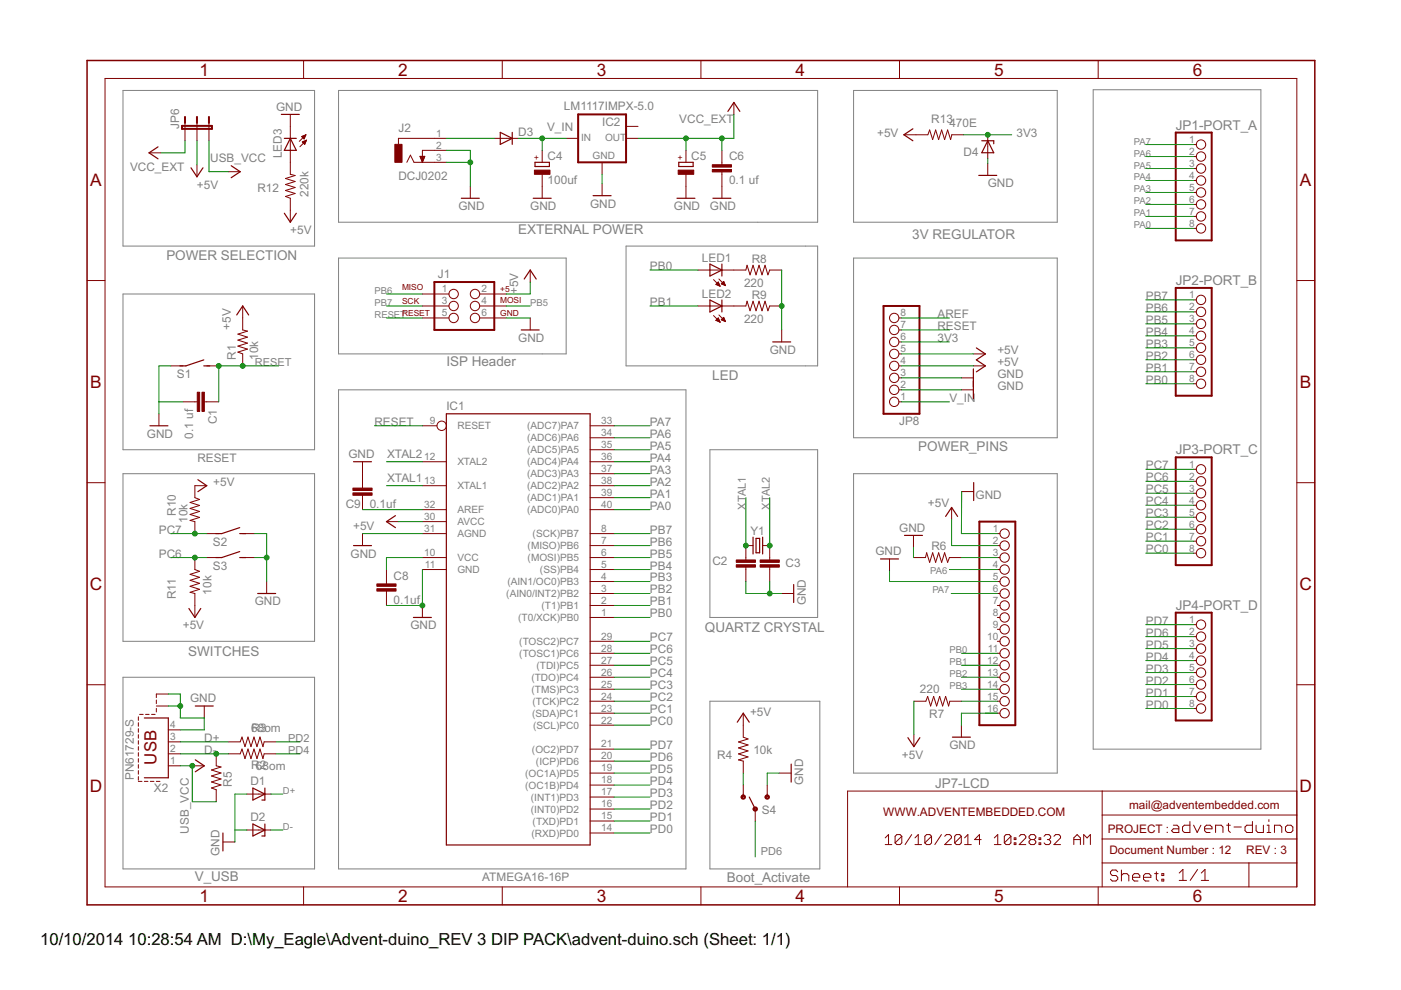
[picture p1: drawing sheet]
<svg xmlns="http://www.w3.org/2000/svg" width="297mm" height="210mm" viewBox="0 0 297 210" stroke-linecap="round" stroke-linejoin="round" font-family="sans-serif">
<g fill="none" stroke="#808080" stroke-width=".21">
<path d="M26.1 19.2h40.6v33h-40.6zM71.8 19.2h101.6v27.9h-101.6zM181 19.2h43.2v27.9h-43.2zM231.8 19h35.5v139.8h-35.5zM71.8 54.7h48.2v20.3h-48.2zM132.7 52.2h40.7v25.4h-40.7zM181 54.7h43.2v38.1h-43.2zM26.1 62.3h40.6v33.1h-40.6zM71.8 82.7h73.6v101.5h-73.6zM150.5 95.4h22.9v35.5h-22.9zM26.1 100.4h40.6v35.6h-40.6zM181 100.4h43.2v63.5h-43.2z"/>
<path d="M26.1 143.6h40.6v40.6h-40.6zM150.5 148.7h23.3v35.5h-23.3z"/>
</g>
<g fill="none" stroke="#800000" stroke-width=".21">
<path d="M22.3 16.6h252.7v171.4h-252.7zM64.4 12.8v3.8M106.5 12.8v3.8M148.6 12.8v3.8M190.7 12.8v3.8M232.8 12.8v3.8M31.6 32.4h2.5M39.2 26.1v3.8M41.8 26.1v3.8M41.8 34.9v2.6M44.3 26.1v3.8M48.4 36.4h2.5"/>
<path d="M61.6 24.3v12.7l1 .2-2.1 .6 2.1 .7-2.1 .6 2.1 .7-2.1 .6 2.1 .6-2.1 .7 1.1 .3v5.1M64 29l.9-.4-.4 .9zM64 29h.7M64.1 30.1l.9-.4-.4 .9zM64.1 29.1h.5M64.2 30.1h.6M64.2 30.2h.6M64.2 28.9h.5M64.2 29.2h.4M64.3 30.3h.4M64.3 29.3h.2M64.4 30.4h.3"/>
<path d="M64.4 30h.5M64.5 28.7h.3M64.5 30.5h.1M64.7 29.8h.2M64.7 28.6h.1M64.9 28.6l-1.4 1.4M65 29.7l-1.4 1.4M86.3 34.4l.7-1.5 .8 1.5h6.8M89 33.1h1.1l-.5 1.3zM89.1 33.2h.9M89.1 33.3h.9M89.2 33.4h.7"/>
<path d="M89.2 33.6h.7M89.3 33.7h.6M89.3 33.8h.5M89.4 33.9h.3M89.4 34h.3M89.5 34.2h.2M89.5 34.3h.1M94.6 29.3h-10.1v1.3M94.6 31.9h-5v2.5M99.7 39.5v2.5M104.8 29.3h5.1M115 31.9v2.5"/>
<path d="M115 37v5M120 29.3h2.6M127.7 34.4v2.6M127.7 38.9v2.6M132.7 29.3h2.6M132.7 26.8h2.6M145.4 31.9v2.5M145.4 37v5M153.1 31.9v3M153.1 36.4v5.6M155.6 21.7v2.6M191.6 28.6h5.1l.4-1 .6 2 .7-2 .6 2 .6-2 .7 2 .6-2 .6 2 .3-1h2.5"/>
<path d="M209.4 28.6v5.1M209.4 34.6v2.6M253.1 30.6h.5M253.1 33.2h.5M253.1 35.7h.5M253.1 38.3h.5M18.5 59.5h3.8M112.4 57.3v2.5M148 57.3h10.1l.3-1.1 .6 2.1 .7-2.1 .6 2.1 .6-2.1 .7 2.1 .6-2.1 .6 2.1 .4-1h2.5M151.3 59.3l1.4 1.4M152.1 60h.3M152.2 59.9h.1"/>
<path d="M152.4 59.2l1.4 1.4M153.1 60h.5M153.2 59.9h.3M153.4 59.7h.1M253.1 40.8h.5M253.1 43.3h.5M253.1 45.9h.5M253.1 48.4h.5M275 59.5h3.8M36.2 77.6h2.6M43.8 77.6h2.6M51.5 64.9v5.1l1 .2-2.1 .6 2.1 .7-2.1 .6 2.1 .6-2.1 .7 2.1 .6-2.1 .7 1.1 .3v2.6"/>
<path d="M89.6 62.3h5.6M89.6 64.9h5.6M89.6 67.4h5.6M101.7 62.3h5.6M101.7 64.9h5.6M101.7 67.4h5.6M112.4 67.4v2.6M148 64.9h10.1l.3-1 .6 2 .7-2 .6 2 .6-2 .7 2 .6-2 .6 2 .4-1h2.5M151.3 66.9l1.4 1.4M151.8 60.3l.5-.5 .4 .9zM151.8 67.9l.5-.5 .4 .9zM151.8 67.9h.7"/>
<path d="M151.8 60.3h.7M151.9 60.2h.6M151.9 67.8h.6M152 60.1h.4M152 67.7h.4M152.1 68.1h.4M152.1 60.5h.5M152.1 67.6h.3M152.3 67.5h.1M152.4 68.2h.2M152.4 60.6h.2M152.4 66.8l1.4 1.4"/>
<path d="M152.6 68.3h.1M152.9 60.2l.5-.5 .4 .9zM152.9 67.8l.5-.5 .4 .9zM153 67.8h.6M153 60.2h.6M153 60.1h.6M153 67.7h.6M153.1 67.6h.4M153.2 67.9h.5M153.3 60.3h.4M153.3 67.5h.2M153.4 67.3h.1"/>
<path d="M153.5 68.1h.3M153.6 60.5h.2M153.8 68.2h.1M165.7 70v2.5M190.6 77.6h.5M190.6 67.4h.5M190.6 75h.5M190.6 72.5h.5M190.6 70h.5M206.4 77.6h2.5M206.4 75h2.5M253.1 63.6h.5"/>
<path d="M253.1 66.1h.5M253.1 68.7h.5M253.1 71.2h.5M253.1 73.7h.5M253.1 76.3h.5M253.1 78.8h.5M33.7 87.7v2.6M38.8 85.2h3M43.3 85.2h3.1M76.9 97.9v5.6M89.6 90.3h3M89.6 97.9h5"/>
<path d="M125.1 90.3h5.1M125.1 92.8h5.1M125.1 95.4h5.1M125.1 97.9h5.1M190.6 85.2h.5M190.6 82.7h.5M190.6 80.1h.5M203.8 82.7h2.6M203.8 80.1h2.6M253.1 81.4h.5M253.1 99.5h.5M18.5 102.3h3.8"/>
<path d="M41.3 118.2v2.6l1 .3-2 .7 2 .6-2 .6 2 .7-2 .6 2 .6-2 .7 1 .2v5.1M43.8 113.1h2.6M43.8 118.2h2.6M43.8 103h-2.5v2.5l1 .4-2 .6 2 .7-2 .6 2 .6-2 .7 2 .6-2 .6 1 .3v2.5M51.5 113.1h2.5M51.5 118.2h2.5M76.9 105v3.1M76.9 113.1v2.6M81.9 110.6h2.6M89.6 113.1h5M89.6 118.2h5M89.6 103h5"/>
<path d="M89.6 108.1h5M89.6 110.6h5M125.1 115.7h5.1M125.1 113.1h5.1M125.1 118.2h5.1M125.1 103h5.1M125.1 100.4h5.1M125.1 105.5h5.1M125.1 108.1h5.1M159.7 115.7h-1.6v3M161.7 115.7h1.5v3M188.6 118.5v2.6"/>
<path d="M193.7 118.2h2.5l.3-1 .6 2 .6-2 .7 2 .6-2 .6 2 .7-2 .6 2 .4-1h2.5M193.7 113.5v2.6M201.8 107.6v2.5M203.9 104.2h2.5M211.5 115.7h.5M211.5 113.1h.5M211.5 118.2h.5M253.1 102h.5M253.1 104.6h.5M253.1 107.1h.5M253.1 109.7h.5M253.1 112.2h.5"/>
<path d="M253.1 114.7h.5M253.1 117.3h.5M275 102.3h3.8M56.5 123.3v2.5M81.9 120.8v3M81.9 125.3v3.1M89.6 120.8h5M89.6 128.4v2.5M125.1 125.8h5.1M125.1 120.8h5.1M125.1 123.3h5.1M125.1 128.4h5.1"/>
<path d="M125.1 130.9h5.1M125.1 136h5.1M125.1 138.5h5.1M158.1 120.2v3.1M163.2 120.2v3.1M165.7 125.8h2.6M211.5 125.8h.5M211.5 120.8h.5M211.5 123.3h.5M211.5 128.4h.5M211.5 130.9h.5M211.5 133.4h.5"/>
<path d="M211.5 136h.5M211.5 138.5h.5M253.1 132.4h.5M253.1 135h.5M253.1 137.5h.5M18.5 145.2h3.8M29.3 152v.7M29.3 153.2v.8M29.3 154.5v.8M29.3 155.8v.7M29.3 157v.8M29.3 158.3v.8"/>
<path d="M29.3 159.6v.7M29.6 151.5h.8M30.9 151.5h.7M32.1 151.5h.8M33.1 148.4v.8M33.1 150.2v.8M33.1 149.7h2.6M35.7 159.8h2.5M35.7 157.3h2.5M35.7 147.2h-2.6v.7M35.7 154.7h2.5M43.3 149.7v2.5"/>
<path d="M45.8 159.8v2.6l1.1 .2-2.1 .7 2.1 .6-2.1 .6 2.1 .7-2.1 .6 2.1 .6-2.1 .7 1 .3v2.6M48.4 159.8h2.5l.4-1 .6 2 .7-2 .6 2 .6-2 .7 2 .6-2 .7 2 .2-1h2.5M48.4 157.3h2.5l.4-1 .6 2 .7-2 .6 2 .6-2 .7 2 .6-2 .7 2 .2-1h2.5M125.1 141.1h5.1M125.1 143.6h5.1M125.1 146.1h5.1M125.1 148.7h5.1M125.1 151.2h5.1M125.1 153.8h5.1M125.1 158.8h5.1M157.6 151.2v5.1l1 .4-2 .6 2 .6-2 .7 2 .6-2 .7 2 .6-2 .6 1 .3v2.5M193.8 148.7h2.5l.4-1 .6 2 .7-2 .6 2 .6-2 .7 2 .6-2 .6 2 .3-1h2.5"/>
<path d="M193.8 155.8v2.5M203.8 153.8v2.5M211.5 141.1h.5M211.5 143.6h.5M211.5 146.1h.5M211.5 148.7h.5M211.5 151.2h.5M253.1 140.1h.5M253.1 142.6h.5M253.1 145.1h.5M253.1 147.7h.5M253.1 150.2h.5"/>
<path d="M275 145.2h3.8M29.3 160.8v.8M29.3 162.1v.8M29.3 163.4v.7M29.3 164.7v.7M29.3 165.7h.8M30.6 165.7h.8M31.9 165.7h.7M33.1 165.7h.8M35.7 162.4h2.5M40.8 162.4h2.5M47.3 178.5h2.5"/>
<path d="M52.3 168.4h5.1M52.3 176h5.1M125.1 163.9h5.1M125.1 176.6h5.1M125.1 174.1h5.1M125.1 171.5h5.1M125.1 169h5.1M125.1 166.5h5.1M125.1 161.4h5.1M157.6 166.5v2.5M160.1 171.5v2.6M162.7 166.5v2.5"/>
<path d="M165.2 163.9h2.5M187.7 177.7l.7-.7v2.1M187.7 179.1h1.4M191.2 177.3v1.4l-.4 .4h-.7l-.3-.4M191.2 177.3l-.4-.3h-.7l-.3 .3v1.4M191.2 177.3l-1.4 1.4M193.3 177l-1.4 2.1M194 179.1h1.4M194 177.7l.7-.7v2.1M197.5 177.3v1.4l-.4 .4h-.7l-.3-.4M197.5 177.3l-.4-.3h-.7l-.3 .3v1.4M197.5 177.3l-1.4 1.4"/>
<path d="M199.6 177l-1.4 2.1M200.3 177.3l.4-.3h.7l.3 .3v.4l-1.4 1.4h1.4M203.8 177.3v1.4l-.3 .4h-.7l-.4-.4M203.8 177.3l-.3-.3h-.7l-.4 .3v1.4M203.8 177.3l-1.4 1.4M204.5 179.1h1.4M204.5 177.7l.7-.7v2.1M208 178h-1.4l1.1-1v2.1M210.8 179.1h1.4M210.8 177.7l.7-.7v2.1M214.3 177.3v1.4l-.3 .4h-.7l-.4-.4M214.3 177.3l-.3-.3h-.7l-.4 .3v1.4"/>
<path d="M214.3 177.3l-1.4 1.4M215 178.7h.4v.4h-.4zM215 177.7h.4v.3h-.4zM216.1 177.3l.4-.3h.6l.4 .3v.4l-1.4 1.4h1.4M218.5 178l-.3 .4v.3l.3 .4h.7l.4-.4v-.3l-.4-.4M218.5 178l-.3-.3v-.4l.3-.3h.7l.4 .3v.4l-.4 .3M218.5 178h.7M220.3 178.7h.4v.4h-.4zM220.3 177.7h.4v.3h-.4zM221.4 177.3l.3-.3h.7l.4 .3v.4l-.4 .3M222.1 178h.3M222.4 178l.4 .4v.3l-.4 .4h-.7l-.3-.4"/>
<path d="M223.5 177.3l.3-.3h.7l.4 .3v.4l-1.4 1.4h1.4M227.7 178h1.4M227.7 179.1v-1.4l.7-.7 .7 .7v1.4M229.8 179.1v-2.1l.7 .7 .7-.7v2.1M233.7 167.7v20.3M233.7 177.9h41.3M233.7 172.8h41.3M248.8 175h.8l.3 .3v1.2h-1.1l-.4-.4 .4-.4h1.1M252.3 174.2v2.3h-1.2l-.4-.4v-.8l.4-.3h1.2M253.1 175l.7 1.5 .8-1.5M255.4 175.7h1.6v-.4l-.4-.3h-.8l-.4 .3v.8l.4 .4h.8M257.7 176.5v-1.5h1.2l.4 .3v1.2"/>
<path d="M260.1 175h.8M260.5 174.6v1.5l.4 .4M261.6 175.3h1.6M265.5 174.2v2.3h-1.1l-.4-.4v-.8l.4-.3h1.1M266.3 175v1.1l.4 .4h1.2v-1.5M268.6 175h.4v1.5M268.6 176.5h.8M269 173.8v.4M270.2 176.5v-1.5h1.2l.4 .3v1.2M272.5 175.3l.4-.3h.8l.4 .3v.8l-.4 .4h-.8l-.4-.4zM275 167.7h-95.3v20.3M64.4 188v3.9"/>
<path d="M106.5 188v3.9M148.6 188v3.9M190.7 188v3.9M232.8 188v3.9M233.7 183h41.3M237 184.8l-.4-.3h-.8l-.4 .3v.4l.4 .4h.8l.4 .4v.4l-.4 .4h-.8l-.4-.4M237.8 185.6l.4-.4h.7l.4 .4v1.2M237.8 184.5v2.3M240.1 186h1.6v-.4l-.4-.4h-.8l-.4 .4v.8l.4 .4h.8M242.4 186h1.6v-.4l-.4-.4h-.8l-.4 .4v.8l.4 .4h.8M244.8 185.2h.8M245.2 184.8v1.6l.4 .4"/>
<path d="M246.3 185.2h.4v.4h-.4zM246.3 186.4h.4v.4h-.4zM250 185.1l.8-.8v2.4M250 186.7h1.6M253.9 184.3l-1.6 2.4M254.7 186.7h1.5M254.7 185.1l.8-.8v2.4M264.8 183v5"/>
<circle cx="254.6" cy="30.6" r=".99"/>
<circle cx="254.6" cy="38.3" r=".99"/>
<circle cx="254.6" cy="35.7" r=".99"/>
<circle cx="254.6" cy="33.2" r=".99"/>
<circle cx="254.6" cy="40.8" r=".99"/>
<circle cx="254.6" cy="43.3" r=".99"/>
<circle cx="254.6" cy="45.9" r=".99"/>
<circle cx="254.6" cy="48.4" r=".99"/>
<circle cx="96.2" cy="62.3" r=".99"/>
<circle cx="96.2" cy="67.4" r=".99"/>
<circle cx="96.2" cy="64.9" r=".99"/>
<circle cx="100.7" cy="62.3" r=".99"/>
<circle cx="100.7" cy="64.9" r=".99"/>
<circle cx="100.7" cy="67.4" r=".99"/>
<circle cx="189.6" cy="75" r=".99"/>
<circle cx="189.6" cy="67.4" r=".99"/>
<circle cx="189.6" cy="72.5" r=".99"/>
<circle cx="189.6" cy="70" r=".99"/>
<circle cx="189.6" cy="77.6" r=".99"/>
<circle cx="254.6" cy="78.8" r=".99"/>
<circle cx="254.6" cy="76.3" r=".99"/>
<circle cx="254.6" cy="68.7" r=".99"/>
<circle cx="254.6" cy="71.2" r=".99"/>
<circle cx="254.6" cy="66.1" r=".99"/>
<circle cx="254.6" cy="63.6" r=".99"/>
<circle cx="254.6" cy="73.7" r=".99"/>
<circle cx="93.6" cy="90.3" r=".99"/>
<circle cx="189.6" cy="82.7" r=".99"/>
<circle cx="189.6" cy="85.2" r=".99"/>
<circle cx="189.6" cy="80.1" r=".99"/>
<circle cx="254.6" cy="99.5" r=".99"/>
<circle cx="254.6" cy="81.4" r=".99"/>
<circle cx="213" cy="115.7" r=".99"/>
<circle cx="213" cy="118.2" r=".99"/>
<circle cx="213" cy="113.1" r=".99"/>
<circle cx="254.6" cy="107.1" r=".99"/>
<circle cx="254.6" cy="109.7" r=".99"/>
<circle cx="254.6" cy="114.7" r=".99"/>
<circle cx="254.6" cy="117.3" r=".99"/>
<circle cx="254.6" cy="104.6" r=".99"/>
<circle cx="254.6" cy="112.2" r=".99"/>
<circle cx="254.6" cy="102" r=".99"/>
<circle cx="213" cy="123.3" r=".99"/>
<circle cx="213" cy="125.8" r=".99"/>
<circle cx="213" cy="133.4" r=".99"/>
<circle cx="213" cy="120.8" r=".99"/>
<circle cx="213" cy="128.4" r=".99"/>
<circle cx="213" cy="130.9" r=".99"/>
<circle cx="213" cy="136" r=".99"/>
<circle cx="213" cy="138.5" r=".99"/>
<circle cx="254.6" cy="137.5" r=".99"/>
<circle cx="254.6" cy="132.4" r=".99"/>
<circle cx="254.6" cy="135" r=".99"/>
<circle cx="213" cy="143.6" r=".99"/>
<circle cx="213" cy="148.7" r=".99"/>
<circle cx="213" cy="146.1" r=".99"/>
<circle cx="213" cy="151.2" r=".99"/>
<circle cx="213" cy="141.1" r=".99"/>
<circle cx="254.6" cy="142.6" r=".99"/>
<circle cx="254.6" cy="140.1" r=".99"/>
<circle cx="254.6" cy="145.1" r=".99"/>
<circle cx="254.6" cy="150.2" r=".99"/>
<circle cx="254.6" cy="147.7" r=".99"/>
</g>
<g fill="#800000" stroke="#800000" stroke-width=".21">
<path d="M41.8 83.2h.5v4h-.5z"/>
<path d="M42.8 83.2h.5v4h-.5z"/>
<path d="M156.1 118.7h4.1v.5h-4.1z"/>
<path d="M156.1 119.7h4.1v.5h-4.1z"/>
<path d="M161.2 119.7h4v.5h-4z"/>
<path d="M161.2 118.7h4v.5h-4z"/>
<path d="M83.7 30.6h1.5v3.8h-1.5z"/>
<path d="M113.3 36.1h3.3v.9h-3.3z"/>
<path d="M143.8 36.1h3.3v.9h-3.3z"/>
<path d="M151 35.9h4.1v.5h-4.1z"/>
<path d="M151 34.9h4.1v.5h-4.1z"/>
<path d="M74.8 104.5h4.1v.5h-4.1z"/>
<path d="M74.8 103.5h4.1v.5h-4.1z"/>
<path d="M79.9 124.8h4.1v.5h-4.1z"/>
<path d="M79.9 123.8h4.1v.5h-4.1z"/>
</g>
<g fill="none" stroke="#800000" stroke-width=".25">
<path d="M33.5 31.1l-1.9 1.3 1.9 1.3M40.5 35.6l1.3 1.9 1.2-1.9M49 35.1l1.9 1.3-1.9 1.3M59.6 24.3h3.9M60.3 29.3h2.5M61.6 29.3l1.2 2.6h-2.5zM106.1 28.1l2.5 1.2-2.5 1.3zM108.6 28.1v2.5M113.4 34.4h3.1v.9h-3.1zM143.9 34.4h3.1v.9h-3.1zM154.3 23.6l1.3-1.9 1.3 1.9M193.5 27.3l-1.9 1.3 1.9 1.2"/>
<path d="M207.5 37.2h3.8M208.2 29.8h2.5v.7M209.4 29.8l1.3 2.6h-2.5zM60.3 45.2l1.3 1.9 1.2-1.9M97.8 42h3.8M111.1 59.2l1.3-1.9 1.3 1.9M113.1 42h3.8M125.8 41.5h3.8M143.5 42h3.8M150.5 56l2.6 1.3-2.6 1.2zM151.2 42h3.8M153.1 56v2.5"/>
<path d="M43.2 76.3l-3.8 1.3h-1.3M43.2 77.6h1.3M50.2 66.8l1.3-1.9 1.2 1.9M110.5 70h3.8M150.5 63.6l2.6 1.3-2.6 1.2zM153.1 63.6v2.5M163.8 72.5h3.8M206.4 78.2v6.4M207 73.8l1.9 1.2-1.9 1.3 1.9 1.3-1.9 1.2M31.8 90.3h3.8M75 97.9h3.8M94.6 87.7h30.5v91.5h-30.5z"/>
<path d="M42 101.7l1.8 1.3-1.8 1.2M50.8 111.9l-3.8 1.2h-1.3M50.8 113.1h1.3M50.8 116.9l-3.8 1.3h-1.3M50.8 118.2h1.3M75 115.7h3.8M83.8 109.3l-1.9 1.3 1.9 1.3M159.7 113.9v3.6M160.3 114.2h.8v3h-.8zM161.7 113.9v3.6M186.7 118.5h3.8M191.8 113.5h3.8"/>
<path d="M200.5 109.5l1.3-1.9 1.2 1.9M206.4 102.3v3.8M40 129l1.3 1.9 1.3-1.9M54.6 125.8h3.8M87.7 130.9h3.8M168.3 123.9v3.8M30.6 152.2h5.1v12.7h-5.1M41.4 149.7h3.8M156.3 153.1l1.3-1.9 1.3 1.9M192.5 156.4l1.3 1.9 1.2-1.9M201.9 156.3h3.8M41.4 161.1l1.9 1.3-1.9 1.2"/>
<path d="M47.3 176.6v3.8M53.6 167.1l2.6 1.3-2.6 1.2zM53.6 174.7l2.6 1.3-2.6 1.2zM56.2 167.1v2.5h-.7M56.2 174.7v2.5h-.7M158.9 169l1.2 2.5M167.7 162v3.8"/>
</g>
<path d="M38.6 26.7h6.3v.6h-6.3zM39.2 24.8v1.3M41.8 24.8v1.3M44.3 24.8v1.3M122.6 24.3h10.1v10.1h-10.1zM249.3 28.1h7.6v22.9h-7.6zM92.1 59.8h12.7v10.2h-12.7zM187.3 64.9h7.6v22.8h-7.6zM249.3 61h7.6v22.9h-7.6zM249.3 97h7.6v22.8h-7.6zM207.6 110.6h7.7v43.2h-7.7zM249.3 129.9h7.6v22.9h-7.6z" fill="none" stroke="#800000" stroke-width=".42"/>
<g fill="#800000" stroke="#800000" stroke-width=".21">
<path d="M157.3 168.6a.47 .47 0 0 1 .7 .2 .47 .47 0 0 1-.3 .7 .47 .47 0 0 1-.6-.5h.2a.26 .26 0 0 1 .4-.2 .26 .26 0 0 1 .1 .4 .26 .26 0 0 1-.4-.1l-.3-.1z" fill-rule="evenodd"/>
<path d="M162.4 168.6a.47 .47 0 0 1 .7 .2 .47 .47 0 0 1-.3 .7 .47 .47 0 0 1-.6-.5h.2a.26 .26 0 0 1 .4-.2 .26 .26 0 0 1 0 .4 .26 .26 0 0 1-.4-.1l-.2-.1z" fill-rule="evenodd"/>
<path d="M159.8 171.2a.47 .47 0 0 1 .7 .1 .47 .47 0 0 1-.3 .7 .47 .47 0 0 1-.5-.5h.2a.26 .26 0 0 1 .3-.2 .26 .26 0 0 1 .1 .4 .26 .26 0 0 1-.4-.1l-.2-.1z" fill-rule="evenodd"/>
</g>
<path d="M18.5 12.8h260.3v179.1h-260.3z" fill="none" stroke="#800000" stroke-width=".32"/>
<g fill="none" stroke="#008000" stroke-width=".21">
<path d="M39.2 29.9v2.5h-5.1M41.8 29.9v5M44.3 29.9v6.5h4.1M94.6 31.9h5.1v7.6M94.6 34.4h5.1M94.6 29.3h10.2M109.9 29.3h10.1M115 29.3v2.6M127.7 37v1.9M145.4 29.3v2.6M153.1 29.3v2.6M155.6 24.3v5h-20.3"/>
<path d="M204.3 28.6h10.2M209.4 33.7v.9M242.9 30.6h10.2M242.9 33.2h10.2M242.9 35.7h10.2M242.9 38.3h10.2M112.4 59.8v2.5h-5.1M137.8 57.3h10.2M165.7 57.3v12.7M242.9 40.8h10.2M242.9 43.3h10.2M242.9 45.9h10.2"/>
<path d="M242.9 48.4h10.2M36.2 77.6h-2.5v10.1M59.1 77.6h-12.7v7.6M81.9 62.3h7.7M81.9 67.4h7.7M81.9 64.9h7.7M107.3 67.4h5.1M107.3 64.9h5.1M137.8 64.9h10.2M191.1 77.6h15.3M191.1 75h15.3M191.1 67.4h10.2"/>
<path d="M191.1 70h10.2M191.1 72.5h10.2M242.9 63.6h10.2M242.9 66.1h10.2M242.9 68.7h10.2M242.9 71.2h10.2M242.9 73.7h10.2M242.9 76.3h10.2M242.9 78.8h10.2M33.7 85.2h5.1M79.4 90.3h10.2M81.9 97.9h7.7"/>
<path d="M130.2 97.9h7.6M130.2 90.3h7.6M130.2 92.8h7.6M130.2 95.4h7.6M191.1 85.2h10.2M191.1 80.1h12.7M191.1 82.7h12.7M242.9 99.5h10.2M242.9 81.4h10.2M36.2 113.1h7.6M36.2 118.2h7.6M54 113.1h2.5v10.2"/>
<path d="M54 118.2h2.5M76.9 113.1h12.7M76.9 108.1h12.7M81.9 103h7.7M84.5 110.6h5.1M89.6 118.2h-7.7v2.6M130.2 103h7.6M130.2 115.7h7.6M130.2 113.1h7.6M130.2 118.2h7.6M130.2 100.4h7.6M130.2 105.5h7.6"/>
<path d="M130.2 108.1h7.6M158.1 105.5v10.2M163.2 105.5v10.2M193.7 116.1v2.1M201.8 110.1v5.6h9.7M203.8 118.2h7.7M203.9 104.2l-.1 8.9h7.7M242.9 117.3h10.2M242.9 114.7h10.2M242.9 112.2h10.2M242.9 109.7h10.2M242.9 107.1h10.2"/>
<path d="M242.9 104.6h10.2M242.9 102h10.2M89.6 120.8v7.6h-7.7M130.2 125.8h7.6M130.2 123.3h7.6M130.2 128.4h7.6M130.2 138.5h7.6M130.2 136h7.6M130.2 120.8h7.6M130.2 130.9h7.6M158.1 123.3v2.5h7.6M163.2 123.3v2.5"/>
<path d="M188.6 121.1v2.2h22.9M201.3 120.8h10.2M201.7 125.8h9.8M203.8 138.5h7.7M242.9 137.5h10.2M242.9 135h10.2M242.9 132.4h10.2M35.7 147.2h2.5v5h5.1v2.5h-5.1M35.7 149.7h2.5M38.2 159.8h10.2M38.2 157.3h10.2M58.5 159.8h5.1"/>
<path d="M58.5 157.3h5.1M130.2 151.2h7.6M130.2 158.8h7.6M130.2 153.8h7.6M130.2 148.7h7.6M130.2 146.1h7.6M130.2 143.6h7.6M130.2 141.1h7.6M193.8 148.7v7.1M203.8 146.1h7.7M203.8 143.6h7.7M203.8 141.1h7.7"/>
<path d="M203.9 148.7h7.6M211.5 151.2h-7.7v2.6M242.9 150.2h10.2M242.9 147.7h10.2M242.9 145.1h10.2M242.9 142.6h10.2M242.9 140.1h10.2M38.2 162.4h2.6v7.6h5M49.8 176h2.5M52.3 168.4h-2.5v10.1M57.4 168.4h2.6M57.4 176h2.6"/>
<path d="M130.2 163.9h7.6M130.2 176.6h7.6M130.2 174.1h7.6M130.2 171.5h7.6M130.2 169h7.6M130.2 166.5h7.6M130.2 161.4h7.6M157.6 163.9v2.6M160.1 174.1v7.6M165.2 163.9h-2.5v2.6"/>
</g>
<g fill="#008000" stroke="#008000" stroke-width=".21">
<circle cx="163.2" cy="115.7" r=".51"/>
<circle cx="158.1" cy="115.7" r=".51"/>
<circle cx="163.2" cy="125.8" r=".51"/>
<circle cx="38.2" cy="149.7" r=".51"/>
<circle cx="165.7" cy="64.9" r=".51"/>
<circle cx="56.5" cy="118.2" r=".51"/>
<circle cx="99.7" cy="34.4" r=".51"/>
<circle cx="89.6" cy="128.4" r=".51"/>
<circle cx="46.4" cy="77.6" r=".51"/>
<circle cx="51.5" cy="77.6" r=".51"/>
<circle cx="45.8" cy="159.8" r=".51"/>
<circle cx="41.3" cy="118.2" r=".51"/>
<circle cx="41.3" cy="113.1" r=".51"/>
<circle cx="40.8" cy="162.4" r=".51"/>
<circle cx="145.4" cy="29.3" r=".51"/>
<circle cx="153.1" cy="29.3" r=".51"/>
<circle cx="209.4" cy="28.6" r=".51"/>
<circle cx="115" cy="29.3" r=".51"/>
</g>
<g font-size="4.1" fill="#800000">
<text x="42.3" y="16">1</text>
<text x="84.4" y="16">2</text>
<text x="126.5" y="16">3</text>
<text x="168.6" y="16">4</text>
<text x="210.8" y="16">5</text>
<text x="252.9" y="16">6</text>
<text x="19.1" y="39.4">A</text>
<text x="275.6" y="39.4">A</text>
<text x="19.1" y="82.2">B</text>
<text x="275.6" y="82.2">B</text>
<text x="19" y="125.1">C</text>
<text x="275.5" y="125.1">C</text>
<text x="19" y="167.9">D</text>
<text x="275.5" y="167.9">D</text>
<text x="42.3" y="191.2">1</text>
<text x="84.4" y="191.2">2</text>
<text x="126.5" y="191.2">3</text>
<text x="168.6" y="191.2">4</text>
<text x="210.8" y="191.2">5</text>
<text x="252.9" y="191.2">6</text>
</g>
<text font-size="4" fill="#800000" x="33.1" y="162.1" transform="rotate(-90 33.1 162.1)">USB</text>
<g font-size="4">
<text x="8.5" y="200.4">10/10/2014</text>
<text x="27.2" y="200.4">10:28:54 AM D:\My_Eagle\Advent-duino_REV 3 DIP PACK\advent-duino.sch (Sheet: 1/1)</text>
</g>
<g font-size="3.2" fill="#808080">
<text x="249.3" y="27.5">JP1-PORT_A</text>
<text x="109.9" y="49.6">EXTERNAL POWER</text>
<text x="193.4" y="50.7">3V REGULATOR</text>
<text x="35.3" y="55.1">POWER SELECTION</text>
<text x="249.3" y="60.4">JP2-PORT_B</text>
<text x="94.6" y="77.6">ISP Header</text>
<text x="151" y="80.6">LED</text>
<text x="194.7" y="95.6">POWER_PINS</text>
<text x="249.3" y="96.3">JP3-PORT_C</text>
<text x="249.3" y="129.3">JP4-PORT_D</text>
<text x="149.5" y="134.1">QUARTZ CRYSTAL</text>
<text x="39.9" y="139">SWITCHES</text>
<text x="198.3" y="167.1">JP7-LCD</text>
<text x="41.3" y="186.8">V_USB</text>
<text x="154.1" y="186.9">Boot_Activate</text>
</g>
<g font-size="2.8" fill="#808080">
<text x="58.5" y="23.5">GND</text>
<text x="119.6" y="23.3">LM1117IMPX-5.0</text>
<text x="38" y="27.3" transform="rotate(-90 38 27.3)">JP6</text>
<text x="84.5" y="28.1">J2</text>
<text x="109.9" y="28.8">D3</text>
<text x="116" y="27.7">V_IN</text>
<text x="127.7" y="26.8">IC2</text>
<text x="144" y="26">VCC_EXT</text>
<text x="186" y="29.1">+5V</text>
<text x="197.5" y="26.1">R13</text>
<text x="201.3" y="26.9">470E</text>
<text x="215.5" y="29">3V3</text>
<text x="44.6" y="34.5">USB_VCC</text>
<text x="59.8" y="33.6" transform="rotate(-90 59.8 33.6)">LED3</text>
<text x="116.1" y="33.9">C4</text>
<text x="146.6" y="33.9">C5</text>
<text x="154.6" y="34">C6</text>
<text x="204.3" y="33.1">D4</text>
<text x="27.6" y="36.2">VCC_EXT</text>
<text x="41.8" y="40">+5V</text>
<text x="54.6" y="40.7">R12</text>
<text x="65.4" y="41.8" transform="rotate(-90 65.4 41.8)">220k</text>
<text x="84.5" y="38.2">DCJ0202</text>
<text x="116.1" y="39">100uf</text>
<text x="154.6" y="39.1">0.1 uf</text>
<text x="209.4" y="39.7">GND</text>
<text x="97.2" y="44.6">GND</text>
<text x="112.4" y="44.6">GND</text>
<text x="125.1" y="44">GND</text>
<text x="142.9" y="44.6">GND</text>
<text x="150.5" y="44.6">GND</text>
<text x="61.5" y="49.6">+5V</text>
<text x="92.9" y="59">J1</text>
<text x="137.8" y="57.3">PB0</text>
<text x="148.8" y="55.5">LED1</text>
<text x="159.4" y="55.8">R8</text>
<text x="109.9" y="62.3" transform="rotate(-90 109.9 62.3)">+5V</text>
<text x="137.8" y="64.9">PB1</text>
<text x="148.8" y="63.1">LED2</text>
<text x="157.7" y="60.8">220</text>
<text x="159.4" y="63.4">R9</text>
<text x="242.9" y="63.6">PB7</text>
<text x="48.9" y="70" transform="rotate(-90 48.9 70)">+5V</text>
<text x="157.7" y="68.4">220</text>
<text x="198.8" y="70">RESET</text>
<text x="198.8" y="67.4">AREF</text>
<text x="242.9" y="66.1">PB6</text>
<text x="242.9" y="68.7">PB5</text>
<text x="242.9" y="71.2">PB4</text>
<text x="50" y="76.3" transform="rotate(-90 50 76.3)">R1</text>
<text x="54.8" y="76.3" transform="rotate(-90 54.8 76.3)">10k</text>
<text x="109.9" y="72.5">GND</text>
<text x="163.2" y="75">GND</text>
<text x="198.8" y="72.5">3V3</text>
<text x="211.5" y="77.6">+5V</text>
<text x="211.5" y="75">+5V</text>
<text x="242.9" y="73.7">PB3</text>
<text x="242.9" y="76.3">PB2</text>
<text x="37.5" y="80.1">S1</text>
<text x="211.5" y="82.7">GND</text>
<text x="211.5" y="80.1">GND</text>
<text x="242.9" y="78.8">PB1</text>
<text x="242.9" y="81.4">PB0</text>
<text x="46" y="89.9" transform="rotate(-90 46 89.9)">C1</text>
<text x="94.6" y="87">IC1</text>
<text x="201.3" y="85.2">V_IN</text>
<text x="31.1" y="92.8">GND</text>
<text x="40.9" y="93" transform="rotate(-90 40.9 93)">0.1 uf</text>
<text x="79.4" y="90.3">RESET</text>
<text x="137.8" y="90.3">PA7</text>
<text x="137.8" y="92.8">PA6</text>
<text x="137.8" y="95.4">PA5</text>
<text x="190.6" y="90.1">JP8</text>
<text x="41.8" y="97.9">RESET</text>
<text x="73.9" y="97.1">GND</text>
<text x="82.1" y="97.1">XTAL2</text>
<text x="137.8" y="97.9">PA4</text>
<text x="137.8" y="100.4">PA3</text>
<text x="242.9" y="99.5">PC7</text>
<text x="45.2" y="103.1">+5V</text>
<text x="73.3" y="107.7">C9</text>
<text x="78.4" y="107.7">0.1uf</text>
<text x="82.1" y="102.2">XTAL1</text>
<text x="137.8" y="103">PA2</text>
<text x="137.8" y="105.5">PA1</text>
<text x="196.7" y="107.5">+5V</text>
<text x="206.8" y="105.8">GND</text>
<text x="242.9" y="107.1">PC4</text>
<text x="242.9" y="104.6">PC5</text>
<text x="242.9" y="102.1">PC6</text>
<text x="33.7" y="113.1">PC7</text>
<text x="37.3" y="109.3" transform="rotate(-90 37.3 109.3)">R10</text>
<text x="39.8" y="110.8" transform="rotate(-90 39.8 110.8)">10k</text>
<text x="74.9" y="112.4">+5V</text>
<text x="137.8" y="108.1">PA0</text>
<text x="137.8" y="113.1">PB7</text>
<text x="159.1" y="113.5">Y1</text>
<text x="190.7" y="112.7">GND</text>
<text x="242.9" y="112.2">PC2</text>
<text x="242.9" y="109.7">PC3</text>
<text x="33.7" y="118.2">PC6</text>
<text x="45.1" y="115.7">S2</text>
<text x="74.3" y="118.2">GND</text>
<text x="137.8" y="115.7">PB6</text>
<text x="137.8" y="118.2">PB5</text>
<text x="151.1" y="119.9">C2</text>
<text x="185.6" y="117.7">GND</text>
<text x="197.5" y="116.7">R6</text>
<text x="242.9" y="117.3">PC0</text>
<text x="242.9" y="114.7">PC1</text>
<text x="45.1" y="120.7">S3</text>
<text x="83.5" y="122.9">C8</text>
<text x="137.8" y="120.7">PB4</text>
<text x="137.8" y="123.3">PB3</text>
<text x="137.8" y="125.8">PB2</text>
<text x="166.6" y="120.1">C3</text>
<text x="37.3" y="127.1" transform="rotate(-90 37.3 127.1)">R11</text>
<text x="44.9" y="126.1" transform="rotate(-90 44.9 126.1)">10k</text>
<text x="54" y="128.4">GND</text>
<text x="83.5" y="128">0.1uf</text>
<text x="137.8" y="128.4">PB1</text>
<text x="137.8" y="130.9">PB0</text>
<text x="170.8" y="128.4" transform="rotate(-90 170.8 128.4)">GND</text>
<text x="38.8" y="133.4">+5V</text>
<text x="87" y="133.4">GND</text>
<text x="137.8" y="136">PC7</text>
<text x="242.9" y="137.5">PD5</text>
<text x="242.9" y="135">PD6</text>
<text x="242.9" y="132.4">PD7</text>
<text x="137.8" y="143.6">PC4</text>
<text x="137.8" y="141.1">PC5</text>
<text x="137.8" y="138.5">PC6</text>
<text x="242.9" y="142.6">PD3</text>
<text x="242.9" y="140.1">PD4</text>
<text x="40.3" y="148.9">GND</text>
<text x="137.8" y="148.7">PC2</text>
<text x="137.8" y="146.1">PC3</text>
<text x="195" y="147">220</text>
<text x="242.9" y="147.7">PD1</text>
<text x="242.9" y="145.1">PD2</text>
<text x="53.3" y="155.2">68om</text>
<text x="53.3" y="155.2">R3</text>
<text x="137.8" y="153.8">PC0</text>
<text x="137.8" y="151.2">PC1</text>
<text x="159" y="151.9">+5V</text>
<text x="197" y="152.3">R7</text>
<text x="242.9" y="150.2">PD0</text>
<text x="43.3" y="159.8">D-</text>
<text x="43.3" y="157.3">D+</text>
<text x="137.8" y="161.4">PD6</text>
<text x="137.8" y="158.8">PD7</text>
<text x="152.1" y="161">R4</text>
<text x="159.7" y="160">10k</text>
<text x="191.2" y="160.8">+5V</text>
<text x="201.3" y="158.8">GND</text>
<text x="28.4" y="165.4" transform="rotate(-90 28.4 165.4)">PN61729-S</text>
<text x="32.6" y="168">X2</text>
<text x="49.1" y="166.8" transform="rotate(-90 49.1 166.8)">R5</text>
<text x="53.1" y="166.5">D1</text>
<text x="53.3" y="163.1">R628om</text>
<text x="137.8" y="166.5">PD4</text>
<text x="137.8" y="163.9">PD5</text>
<text x="170.3" y="166.5" transform="rotate(-90 170.3 166.5)">GND</text>
<text x="137.8" y="171.5">PD2</text>
<text x="137.8" y="169">PD3</text>
<text x="161.5" y="172.6">S4</text>
<text x="40" y="176.7" transform="rotate(-90 40 176.7)">USB_VCC</text>
<text x="53.1" y="174.1">D2</text>
<text x="137.8" y="176.6">PD0</text>
<text x="137.8" y="174.1">PD1</text>
<text x="46.5" y="181.5" transform="rotate(-90 46.5 181.5)">GND</text>
<text x="102.3" y="186.8">ATMEGA16-16P</text>
</g>
<g font-size="2.8" fill="#800000">
<text x="187.2" y="173.1">WWW.ADVENTEMBEDDED.COM</text>
<text x="239.4" y="171.5">mail@adventembedded.com</text>
<text x="234.9" y="176.6">PROJECT :</text>
<text x="235.2" y="181.1">Document Number : 12</text>
<text x="264.2" y="181.1">REV : 3</text>
</g>
<g font-size="2.6" fill="#808080">
<text x="54" y="77.6">RESET</text>
<text x="158.1" y="108.1" transform="rotate(-90 158.1 108.1)">XTAL1</text>
<text x="163.2" y="108.1" transform="rotate(-90 163.2 108.1)">XTAL2</text>
<text x="61.1" y="157.3">PD2</text>
<text x="61.1" y="159.8">PD4</text>
<text x="161.3" y="181.2">PD6</text>
</g>
<g font-size="2.4" fill="#808080">
<text x="92.5" y="29">1</text>
<text x="123.2" y="30">IN</text>
<text x="128.3" y="30">OUT</text>
<text x="92.5" y="31.5">2</text>
<text x="92.5" y="34.1">3</text>
<text x="125.6" y="33.6">GND</text>
<text x="252.1" y="30.3">1</text>
<text x="252.1" y="32.8">2</text>
<text x="252.1" y="35.4">3</text>
<text x="252.1" y="37.9">4</text>
<text x="252.1" y="40.5">5</text>
<text x="252.1" y="43">6</text>
<text x="252.1" y="45.5">7</text>
<text x="252.1" y="48.1">8</text>
<text x="93.7" y="62">1</text>
<text x="93.7" y="64.5">3</text>
<text x="102.1" y="62">2</text>
<text x="102.1" y="64.5">4</text>
<text x="252.1" y="63.2">1</text>
<text x="252.1" y="65.8">2</text>
<text x="93.7" y="67.1">5</text>
<text x="102.1" y="67.1">6</text>
<text x="190.9" y="69.6">7</text>
<text x="190.9" y="67.1">8</text>
<text x="252.1" y="68.3">3</text>
<text x="252.1" y="70.8">4</text>
<text x="190.9" y="77.2">4</text>
<text x="190.9" y="74.7">5</text>
<text x="190.9" y="72.1">6</text>
<text x="252.1" y="73.4">5</text>
<text x="252.1" y="75.9">6</text>
<text x="190.9" y="82.3">2</text>
<text x="190.9" y="79.8">3</text>
<text x="252.1" y="78.5">7</text>
<text x="252.1" y="81">8</text>
<text x="91.1" y="89.9">9</text>
<text x="127.4" y="89.9">33</text>
<text x="190.9" y="84.8">1</text>
<text x="97" y="91">RESET</text>
<text x="111.8" y="91">(ADC7)PA7</text>
<text x="111.8" y="93.6">(ADC6)PA6</text>
<text x="127.4" y="92.5">34</text>
<text x="127.4" y="95">35</text>
<text x="89.9" y="97.5">12</text>
<text x="97" y="98.7">XTAL2</text>
<text x="111.8" y="96.1">(ADC5)PA5</text>
<text x="111.8" y="98.7">(ADC4)PA4</text>
<text x="111.8" y="101.2">(ADC3)PA3</text>
<text x="127.4" y="97.5">36</text>
<text x="127.4" y="100.1">37</text>
<text x="252.1" y="99.2">1</text>
<text x="252.1" y="101.7">2</text>
<text x="89.9" y="107.7">32</text>
<text x="89.9" y="102.6">13</text>
<text x="97" y="103.7">XTAL1</text>
<text x="111.8" y="103.7">(ADC2)PA2</text>
<text x="111.8" y="106.3">(ADC1)PA1</text>
<text x="127.4" y="102.6">38</text>
<text x="127.4" y="105.2">39</text>
<text x="127.4" y="107.7">40</text>
<text x="252.1" y="104.2">3</text>
<text x="252.1" y="106.8">4</text>
<text x="89.9" y="112.8">31</text>
<text x="89.9" y="110.2">30</text>
<text x="97" y="113.9">AGND</text>
<text x="97" y="111.4">AVCC</text>
<text x="97" y="108.8">AREF</text>
<text x="111.8" y="108.8">(ADC0)PA0</text>
<text x="112.9" y="113.9">(SCK)PB7</text>
<text x="127.4" y="112.8">8</text>
<text x="210.5" y="112.8">1</text>
<text x="252.1" y="109.3">5</text>
<text x="252.1" y="111.9">6</text>
<text x="89.9" y="117.9">10</text>
<text x="97" y="119">VCC</text>
<text x="111.9" y="116.4">(MISO)PB6</text>
<text x="111.9" y="119">(MOSI)PB5</text>
<text x="127.4" y="115.3">7</text>
<text x="127.4" y="117.9">6</text>
<text x="210.5" y="115.3">2</text>
<text x="210.5" y="117.9">3</text>
<text x="252.1" y="114.4">7</text>
<text x="252.1" y="116.9">8</text>
<text x="90.1" y="120.4">11</text>
<text x="97" y="121.5">GND</text>
<text x="107.6" y="124">(AIN1/OC0)PB3</text>
<text x="114.5" y="121.5">(SS)PB4</text>
<text x="127.4" y="120.4">5</text>
<text x="127.4" y="122.9">4</text>
<text x="127.4" y="125.5">3</text>
<text x="210.5" y="120.4">4</text>
<text x="210.5" y="122.9">5</text>
<text x="210.5" y="125.5">6</text>
<text x="107.3" y="126.6">(AIN0/INT2)PB2</text>
<text x="109.9" y="131.7">(T0/XCK)PB0</text>
<text x="114.8" y="129.1">(T1)PB1</text>
<text x="127.4" y="128">2</text>
<text x="127.4" y="130.6">1</text>
<text x="210.5" y="128">7</text>
<text x="210.5" y="130.6">8</text>
<text x="110.1" y="136.7">(TOSC2)PC7</text>
<text x="127.4" y="135.6">29</text>
<text x="209.3" y="135.6">10</text>
<text x="210.5" y="133.1">9</text>
<text x="252.1" y="132.1">1</text>
<text x="252.1" y="134.6">2</text>
<text x="252.1" y="137.2">3</text>
<text x="110.1" y="139.3">(TOSC1)PC6</text>
<text x="113.7" y="141.8">(TDI)PC5</text>
<text x="127.4" y="138.2">28</text>
<text x="127.4" y="140.7">27</text>
<text x="127.4" y="143.2">26</text>
<text x="209.3" y="140.7">12</text>
<text x="209.3" y="143.2">13</text>
<text x="209.4" y="138.2">11</text>
<text x="252.1" y="139.7">4</text>
<text x="252.1" y="142.2">5</text>
<text x="112.7" y="144.4">(TDO)PC4</text>
<text x="112.7" y="146.9">(TMS)PC3</text>
<text x="112.9" y="149.4">(TCK)PC2</text>
<text x="127.4" y="145.8">25</text>
<text x="127.4" y="148.3">24</text>
<text x="209.3" y="145.8">14</text>
<text x="209.3" y="148.3">15</text>
<text x="252.1" y="144.8">6</text>
<text x="252.1" y="147.3">7</text>
<text x="252.1" y="149.9">8</text>
<text x="36" y="154.4">4</text>
<text x="112.8" y="152">(SDA)PC1</text>
<text x="113" y="154.5">(SCL)PC0</text>
<text x="127.4" y="150.9">23</text>
<text x="127.4" y="153.4">22</text>
<text x="209.3" y="150.9">16</text>
<text x="36" y="159.5">2</text>
<text x="36" y="156.9">3</text>
<text x="112.8" y="159.6">(OC2)PD7</text>
<text x="127.4" y="161">20</text>
<text x="127.4" y="158.5">21</text>
<text x="36" y="162">1</text>
<text x="111.4" y="167.2">(OC1B)PD4</text>
<text x="111.4" y="164.7">(OC1A)PD5</text>
<text x="113.6" y="162.1">(ICP)PD6</text>
<text x="127.4" y="166.1">18</text>
<text x="127.4" y="163.6">19</text>
<text x="112.6" y="172.3">(INT0)PD2</text>
<text x="112.6" y="169.8">(INT1)PD3</text>
<text x="127.4" y="173.7">15</text>
<text x="127.4" y="171.2">16</text>
<text x="127.4" y="168.6">17</text>
<text x="112.7" y="177.4">(RXD)PD0</text>
<text x="112.9" y="174.8">(TXD)PD1</text>
<text x="127.4" y="176.3">14</text>
</g>
<g font-size="2.2" fill="#808080">
<text x="240.4" y="30.7">PA7</text>
<text x="240.4" y="33.2">PA6</text>
<text x="240.4" y="35.7">PA5</text>
<text x="240.4" y="38.3">PA4</text>
<text x="240.4" y="40.8">PA3</text>
<text x="240.4" y="43.3">PA2</text>
<text x="240.4" y="45.9">PA1</text>
<text x="240.4" y="48.4">PA0</text>
<text x="79.4" y="64.9">PB7</text>
<text x="79.4" y="62.3">PB6</text>
<text x="112.4" y="64.9">PB5</text>
<text x="79.4" y="67.4">RESET</text>
<text x="197.2" y="121.7">PA6</text>
<text x="197.7" y="125.8">PA7</text>
<text x="201.3" y="143.6">PB2</text>
<text x="201.3" y="141.1">PB1</text>
<text x="201.3" y="138.5">PB0</text>
<text x="201.3" y="146.1">PB3</text>
<text x="60" y="168.4">D+</text>
<text x="60" y="176">D-</text>
</g>
<g font-size="2" fill="#800000">
<text x="114.4" y="34" transform="rotate(-90 114.4 34)">+</text>
<text x="144.8" y="34" transform="rotate(-90 144.8 34)">+</text>
<text x="85.2" y="64.4">SCK</text>
<text x="85.2" y="61.6">MISO</text>
<text x="106.1" y="64.2">MOSI</text>
<text x="106.1" y="61.8">+5</text>
<text x="85.2" y="66.9">RESET</text>
<text x="106.1" y="66.9">GND</text>
</g>
</svg>
